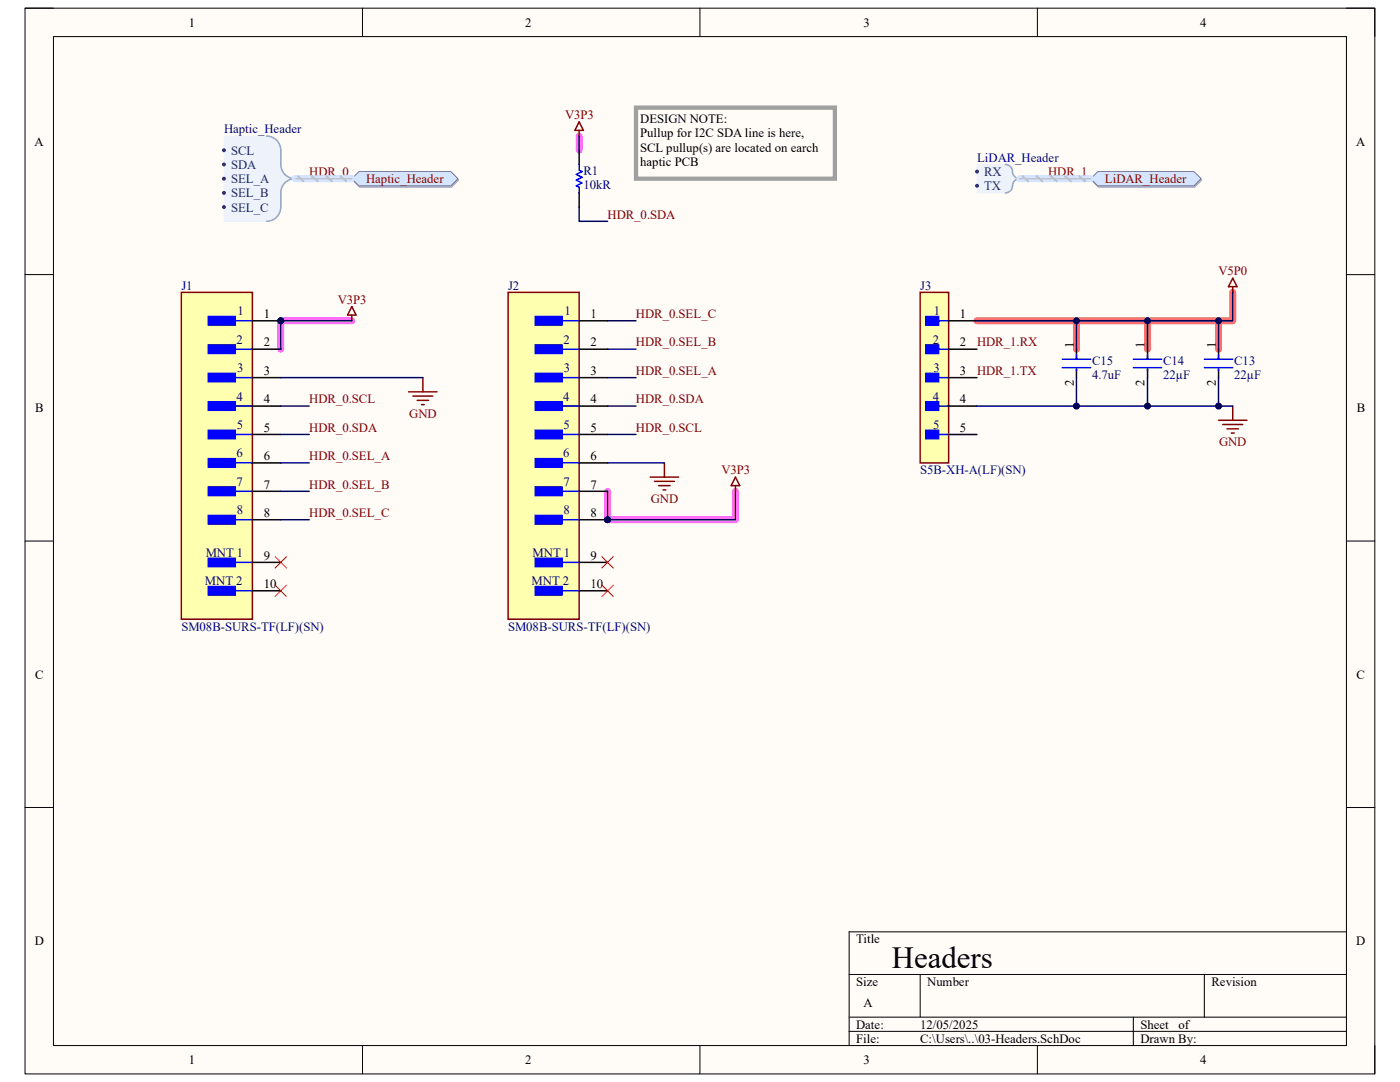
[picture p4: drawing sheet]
<svg xmlns="http://www.w3.org/2000/svg" width="279mm" height="216mm" viewBox="0 0 279 216" stroke-linecap="round" stroke-linejoin="round" font-family="sans-serif">
<path d="M5 1.6h269.4v212.7h-269.4z" fill-rule="evenodd" fill="#fffcf8"/>
<path d="M5 1.6h269.4v212.7h-269.4z" fill="none" stroke="#000" stroke-width=".2"/>
<path d="M10.7 7.3h258v201.3h-258z" fill-rule="evenodd" fill="#fffcf8"/>
<g fill="none" stroke="#000" stroke-width=".2">
<path d="M5 1.6h5.7M10.7 7.3h258v201.3h-258zM72.3 1.6v5.7M139.7 1.6v5.7M207 1.6v5.7M268.7 1.6h5.7v5.7M5 54.8h5.7M268.7 54.8h5.7M5 108h5.7M268.7 108h5.7M5 161.1h5.7M268.7 161.1h5.7"/>
<path d="M169.5 194.4h99.2M183.6 194.4v8.6M240.3 194.4v8.6M268.7 185.9h-99.2v22.7M72.3 208.6v5.7M139.7 208.6v5.7M169.5 203h99.2M169.5 205.8h99.2M207 208.6v5.7M226.2 203v5.6M274.4 208.6v5.7"/>
</g>
<path d="M115.6 27.1v2.9M70.2 64h-14.2v5.7M121.3 98v5.7h25.5v-5.7" fill="none" stroke="#ff6eff" stroke-width="1.4"/>
<path d="M246 58.3v5.7h-51M214.8 64v5.7M229 64v5.7M243.2 64v5.7" fill="none" stroke="#ff6e6e" stroke-width="1.4"/>
<circle cx="56" cy="64" r=".57" fill="#000080"/>
<circle cx="56" cy="64" r=".57" fill="none" stroke="#000080" stroke-width=".2"/>
<path d="M36.2 58.3h14.2v65.3h-14.2z" fill-rule="evenodd" fill="#ffffb0"/>
<path d="M36.2 58.3h14.2v65.3h-14.2z" fill="none" stroke="#800000" stroke-width=".3"/>
<path d="M41.6 63.2h5.4v1.7h-5.4z" fill-rule="evenodd" fill="#00f"/>
<path d="M41.6 63.2h5.4v1.7h-5.4zM44.1 64h6.3" fill="none" stroke="#00f" stroke-width=".3"/>
<path d="M41.6 68.8h5.4v1.7h-5.4z" fill-rule="evenodd" fill="#00f"/>
<path d="M41.6 68.8h5.4v1.7h-5.4zM44.1 69.7h6.3" fill="none" stroke="#00f" stroke-width=".3"/>
<path d="M41.6 74.5h5.4v1.7h-5.4z" fill-rule="evenodd" fill="#00f"/>
<path d="M41.6 74.5h5.4v1.7h-5.4zM44.1 75.4h6.3" fill="none" stroke="#00f" stroke-width=".3"/>
<path d="M41.6 80.2h5.4v1.7h-5.4z" fill-rule="evenodd" fill="#00f"/>
<path d="M41.6 80.2h5.4v1.7h-5.4zM44.1 81h6.3" fill="none" stroke="#00f" stroke-width=".3"/>
<path d="M41.6 85.8h5.4v1.7h-5.4z" fill-rule="evenodd" fill="#00f"/>
<path d="M41.6 85.8h5.4v1.7h-5.4zM44.1 86.7h6.3" fill="none" stroke="#00f" stroke-width=".3"/>
<path d="M41.6 91.5h5.4v1.7h-5.4z" fill-rule="evenodd" fill="#00f"/>
<path d="M41.6 91.5h5.4v1.7h-5.4zM44.1 92.4h6.3" fill="none" stroke="#00f" stroke-width=".3"/>
<path d="M41.6 97.2h5.4v1.7h-5.4z" fill-rule="evenodd" fill="#00f"/>
<path d="M41.6 97.2h5.4v1.7h-5.4zM44.1 98h6.3" fill="none" stroke="#00f" stroke-width=".3"/>
<path d="M41.6 102.9h5.4v1.7h-5.4z" fill-rule="evenodd" fill="#00f"/>
<path d="M41.6 102.9h5.4v1.7h-5.4zM44.1 103.7h6.3" fill="none" stroke="#00f" stroke-width=".3"/>
<path d="M41.6 111.4h5.4v1.7h-5.4z" fill-rule="evenodd" fill="#00f"/>
<path d="M41.6 111.4h5.4v1.7h-5.4zM44.1 112.2h6.3" fill="none" stroke="#00f" stroke-width=".3"/>
<path d="M41.6 117h5.4v1.7h-5.4z" fill-rule="evenodd" fill="#00f"/>
<path d="M41.6 117h5.4v1.7h-5.4zM44.1 117.9h6.3" fill="none" stroke="#00f" stroke-width=".3"/>
<path d="M50.4 64h5.6" fill="none" stroke="#000" stroke-width=".3"/>
<circle cx="56" cy="64" r=".57" fill="#000080"/>
<circle cx="56" cy="64" r=".57" fill="none" stroke="#000080" stroke-width=".2"/>
<path d="M50.4 69.7h5.6M50.4 75.4h5.6M50.4 81h5.6M50.4 86.7h5.6M50.4 92.4h5.6M50.4 98h5.6M50.4 103.7h5.6M50.4 112.2h5.6M50.4 117.9h5.6" fill="none" stroke="#000" stroke-width=".3"/>
<path d="M54.9 111.1l2.3 2.2M54.9 116.8l2.3 2.2M57.2 111.1l-2.3 2.2M57.2 116.8l-2.3 2.2" fill="none" stroke="#f00" stroke-width=".2"/>
<circle cx="121.3" cy="103.7" r=".57" fill="#000080"/>
<circle cx="121.3" cy="103.7" r=".57" fill="none" stroke="#000080" stroke-width=".2"/>
<path d="M101.4 58.3h14.2v65.3h-14.2z" fill-rule="evenodd" fill="#ffffb0"/>
<path d="M101.4 58.3h14.2v65.3h-14.2z" fill="none" stroke="#800000" stroke-width=".3"/>
<path d="M106.8 63.2h5.4v1.7h-5.4z" fill-rule="evenodd" fill="#00f"/>
<path d="M106.8 63.2h5.4v1.7h-5.4zM109.3 64h6.3" fill="none" stroke="#00f" stroke-width=".3"/>
<path d="M106.8 68.8h5.4v1.7h-5.4z" fill-rule="evenodd" fill="#00f"/>
<path d="M106.8 68.8h5.4v1.7h-5.4zM109.3 69.7h6.3" fill="none" stroke="#00f" stroke-width=".3"/>
<path d="M106.8 74.5h5.4v1.7h-5.4z" fill-rule="evenodd" fill="#00f"/>
<path d="M106.8 74.5h5.4v1.7h-5.4zM109.3 75.4h6.3" fill="none" stroke="#00f" stroke-width=".3"/>
<path d="M106.8 80.2h5.4v1.7h-5.4z" fill-rule="evenodd" fill="#00f"/>
<path d="M106.8 80.2h5.4v1.7h-5.4zM109.3 81h6.3" fill="none" stroke="#00f" stroke-width=".3"/>
<path d="M106.8 85.8h5.4v1.7h-5.4z" fill-rule="evenodd" fill="#00f"/>
<path d="M106.8 85.8h5.4v1.7h-5.4zM109.3 86.7h6.3" fill="none" stroke="#00f" stroke-width=".3"/>
<path d="M106.8 91.5h5.4v1.7h-5.4z" fill-rule="evenodd" fill="#00f"/>
<path d="M106.8 91.5h5.4v1.7h-5.4zM109.3 92.4h6.3" fill="none" stroke="#00f" stroke-width=".3"/>
<path d="M106.8 97.2h5.4v1.7h-5.4z" fill-rule="evenodd" fill="#00f"/>
<path d="M106.8 97.2h5.4v1.7h-5.4zM109.3 98h6.3" fill="none" stroke="#00f" stroke-width=".3"/>
<path d="M106.8 102.9h5.4v1.7h-5.4z" fill-rule="evenodd" fill="#00f"/>
<path d="M106.8 102.9h5.4v1.7h-5.4zM109.3 103.7h6.3" fill="none" stroke="#00f" stroke-width=".3"/>
<path d="M106.8 111.4h5.4v1.7h-5.4z" fill-rule="evenodd" fill="#00f"/>
<path d="M106.8 111.4h5.4v1.7h-5.4zM109.3 112.2h6.3" fill="none" stroke="#00f" stroke-width=".3"/>
<path d="M106.8 117h5.4v1.7h-5.4z" fill-rule="evenodd" fill="#00f"/>
<path d="M106.8 117h5.4v1.7h-5.4zM109.3 117.9h6.3" fill="none" stroke="#00f" stroke-width=".3"/>
<path d="M115.6 64h5.7M115.6 69.7h5.7M115.6 75.4h5.7M115.6 81h5.7M115.6 86.7h5.7M115.6 92.4h5.7M115.6 98h5.7M115.6 103.7h5.7" fill="none" stroke="#000" stroke-width=".3"/>
<circle cx="121.3" cy="103.7" r=".57" fill="#000080"/>
<circle cx="121.3" cy="103.7" r=".57" fill="none" stroke="#000080" stroke-width=".2"/>
<path d="M115.6 112.2h5.7M115.6 117.9h5.7" fill="none" stroke="#000" stroke-width=".3"/>
<path d="M120.1 111.1l2.3 2.2M120.1 116.8l2.3 2.2M122.4 111.1l-2.3 2.2M122.4 116.8l-2.3 2.2" fill="none" stroke="#f00" stroke-width=".2"/>
<g fill="none" stroke="#800000" stroke-width=".3">
<path d="M70.2 61.2l.9 1.7h-1.7zM70.2 62.9v1.1M81.6 78.2h5.6M82.4 79h4M83.3 79.9h2.2M84.4 75.4v2.8M84.1 80.7h.6M129.8 95.2h5.6M130.6 96h4M131.5 96.9h2.2M132.3 97.8h.6M132.6 92.4v2.8"/>
<path d="M146.8 95.2l.8 1.7h-1.7zM146.8 96.9v1.1"/>
</g>
<path d="M44.7 27.1h8.5l1.4 .4 1.1 1.1 .3 1.4v3.5l.7 1.2 1.5 1-1.5 .9-.7 1.2v3.5l-.3 1.4-1.1 1.1-1.4 .4h-8.5z" fill-rule="evenodd" fill="#edf2fb"/>
<path d="M44.7 27.1h8.5l1.4 .4 1.1 1.1 .3 1.4v3.5l.7 1.2 1.5 1-1.5 .9-.7 1.2v3.5l-.3 1.4-1.1 1.1-1.4 .4h-8.5z" fill="none" stroke="#edf2fb" stroke-width=".2"/>
<path d="M53.2 27.1a2.83 2.83 0 0 1 2.8 2.9v2.8a2.83 2.83 0 0 0 2.9 2.9 2.83 2.83 0 0 0-2.9 2.8v2.8a2.84 2.84 0 0 1-2.8 2.9" fill="none" stroke="#8f9ec9" stroke-width=".3"/>
<circle cx="44.7" cy="30" r=".28" fill="#003a70"/>
<circle cx="44.7" cy="30" r=".28" fill="none" stroke="#003a70" stroke-width=".2"/>
<circle cx="44.7" cy="32.8" r=".28" fill="#003a70"/>
<circle cx="44.7" cy="32.8" r=".28" fill="none" stroke="#003a70" stroke-width=".2"/>
<circle cx="44.7" cy="35.7" r=".28" fill="#003a70"/>
<circle cx="44.7" cy="35.7" r=".28" fill="none" stroke="#003a70" stroke-width=".2"/>
<circle cx="44.7" cy="38.5" r=".28" fill="#003a70"/>
<circle cx="44.7" cy="38.5" r=".28" fill="none" stroke="#003a70" stroke-width=".2"/>
<circle cx="44.7" cy="41.3" r=".28" fill="#003a70"/>
<circle cx="44.7" cy="41.3" r=".28" fill="none" stroke="#003a70" stroke-width=".2"/>
<path d="M71.8 34.5h18.3l1.4 1.4-1.4 1.5h-18.3l-1.4-1.5z" fill-rule="evenodd" fill="#bac0ca"/>
<path d="M71.8 34.5h18.3l1.4 1.4-1.4 1.5h-18.3l-1.4-1.5z" fill="none" stroke="#a6acb6" stroke-width=".2"/>
<path d="M71.6 34.2h18.4l1.4 1.5-1.4 1.4h-18.4l-1.4-1.4z" fill-rule="evenodd" fill="#d5e4ff"/>
<path d="M71.6 34.2h18.4l1.4 1.5-1.4 1.4h-18.4l-1.4-1.4z" fill="none" stroke="#71809b" stroke-width=".2"/>
<path d="M115.6 30v2.8M115.6 38.5v2.8" fill="none" stroke="#000" stroke-width=".3"/>
<path d="M115.6 32.8v1.2l.6 .2-1.2 .6 1.2 .6-1.2 .5 1.2 .6-1.2 .6 .6 .3v1.1" fill="none" stroke="#00f" stroke-width=".3"/>
<path d="M115.6 24.3l.8 1.7h-1.7zM115.6 26v1.1" fill="none" stroke="#800000" stroke-width=".3"/>
<path d="M126.9 21.5h39.7v14.2h-39.7z" fill="none" stroke="#a0a0a0" stroke-width=".85"/>
<path d="M183.6 58.3h5.7v34.1h-5.7z" fill-rule="evenodd" fill="#ffffb0"/>
<path d="M183.6 58.3h5.7v34.1h-5.7z" fill="none" stroke="#800000" stroke-width=".3"/>
<path d="M184.8 63.2h2.5v1.7h-2.5z" fill-rule="evenodd" fill="#00f"/>
<path d="M184.8 63.2h2.5v1.7h-2.5zM187.3 64h2" fill="none" stroke="#00f" stroke-width=".3"/>
<path d="M184.8 68.8h2.5v1.7h-2.5z" fill-rule="evenodd" fill="#00f"/>
<path d="M184.8 68.8h2.5v1.7h-2.5zM187.3 69.7h2" fill="none" stroke="#00f" stroke-width=".3"/>
<path d="M184.8 74.5h2.5v1.7h-2.5z" fill-rule="evenodd" fill="#00f"/>
<path d="M184.8 74.5h2.5v1.7h-2.5zM187.3 75.4h2" fill="none" stroke="#00f" stroke-width=".3"/>
<path d="M184.8 80.2h2.5v1.7h-2.5z" fill-rule="evenodd" fill="#00f"/>
<path d="M184.8 80.2h2.5v1.7h-2.5zM187.3 81h2" fill="none" stroke="#00f" stroke-width=".3"/>
<path d="M184.8 85.8h2.5v1.7h-2.5z" fill-rule="evenodd" fill="#00f"/>
<path d="M184.8 85.8h2.5v1.7h-2.5zM187.3 86.7h2" fill="none" stroke="#00f" stroke-width=".3"/>
<path d="M189.3 64h5.7M189.3 69.7h5.7M189.3 75.4h5.7M189.3 81h5.7M189.3 86.7h5.7" fill="none" stroke="#000" stroke-width=".3"/>
<path d="M195 32.8h5.6a1.45 1.45 0 0 1 1.5 1.8l.3 .6 .7 .4-.7 .5-.3 .6a1.45 1.45 0 0 1-1.5 1.8h-5.6z" fill-rule="evenodd" fill="#edf2fb"/>
<path d="M195 32.8h5.6a1.45 1.45 0 0 1 1.5 1.8l.3 .6 .7 .4-.7 .5-.3 .6a1.45 1.45 0 0 1-1.5 1.8h-5.6z" fill="none" stroke="#edf2fb" stroke-width=".2"/>
<path d="M200.6 32.8a1.61 1.61 0 0 1 1.5 1.9 1.42 1.42 0 0 0 1.4 1 1.61 1.61 0 0 0-1.5 1.8 1.42 1.42 0 0 1-1.4 1" fill="none" stroke="#8f9ec9" stroke-width=".3"/>
<circle cx="195" cy="34.2" r=".28" fill="#003a70"/>
<circle cx="195" cy="34.2" r=".28" fill="none" stroke="#003a70" stroke-width=".2"/>
<circle cx="195" cy="37.1" r=".28" fill="#003a70"/>
<circle cx="195" cy="37.1" r=".28" fill="none" stroke="#003a70" stroke-width=".2"/>
<path d="M219.2 34.5h19.2l1.5 1.4-1.5 1.5h-19.2l-1.4-1.5z" fill-rule="evenodd" fill="#bac0ca"/>
<path d="M219.2 34.5h19.2l1.5 1.4-1.5 1.5h-19.2l-1.4-1.5z" fill="none" stroke="#a6acb6" stroke-width=".2"/>
<path d="M219.1 34.2h19.2l1.4 1.5-1.4 1.4h-19.2l-1.4-1.4z" fill-rule="evenodd" fill="#d5e4ff"/>
<path d="M219.1 34.2h19.2l1.4 1.5-1.4 1.4h-19.2l-1.4-1.4z" fill="none" stroke="#71809b" stroke-width=".2"/>
<path d="M214.8 69.7v2M214.8 73.6v1.8M229 69.7v2M229 73.6v1.8M243.2 69.7v2M243.2 73.6v1.8" fill="none" stroke="#000" stroke-width=".3"/>
<path d="M212 71.7h5.7M212 73.4h5.7M214.8 70.8v.9M214.8 73.6v.3M226.2 71.7h5.6M226.2 73.4h5.6M229 70.8v.9M229 73.6v.3M240.3 71.7h5.7M240.3 73.4h5.7M243.2 70.8v.9M243.2 73.6v.3" fill="none" stroke="#00f" stroke-width=".3"/>
<path d="M246 57.2v1.1M246 55.5l.9 1.7h-1.7zM243.2 83.9h5.7M244 84.7h4M244.9 85.6h2.3M245.7 86.4h.6M246 81v2.9" fill="none" stroke="#800000" stroke-width=".3"/>
<path d="M56 64v5.7" fill="none" stroke="#000080" stroke-width=".3"/>
<circle cx="56" cy="64" r=".57" fill="#000080"/>
<circle cx="56" cy="64" r=".57" fill="none" stroke="#000080" stroke-width=".2"/>
<path d="M56 81h5.7M56 86.7h5.7M56 92.4h5.7M56 98h5.7M121.3 98v5.7M56 103.7h5.7" fill="none" stroke="#000080" stroke-width=".3"/>
<circle cx="121.3" cy="103.7" r=".57" fill="#000080"/>
<circle cx="121.3" cy="103.7" r=".57" fill="none" stroke="#000080" stroke-width=".2"/>
<path d="M56 64h14.2M56 75.4h28.4M121.3 64h5.6M121.3 69.7h5.6M121.3 75.4h5.6M121.3 81h5.6M121.3 86.7h5.6M121.3 92.4h11.3" fill="none" stroke="#000080" stroke-width=".3"/>
<circle cx="56" cy="64" r=".57" fill="#000080"/>
<circle cx="56" cy="64" r=".57" fill="none" stroke="#000080" stroke-width=".2"/>
<path d="M146.8 98v5.7h-25.5" fill="none" stroke="#000080" stroke-width=".3"/>
<circle cx="121.3" cy="103.7" r=".57" fill="#000080"/>
<circle cx="121.3" cy="103.7" r=".57" fill="none" stroke="#000080" stroke-width=".2"/>
<path d="M115.6 27.1v2.9M115.6 41.3v2.9h5.7M195 81h51" fill="none" stroke="#000080" stroke-width=".3"/>
<circle cx="243.2" cy="81" r=".57" fill="#000080"/>
<circle cx="243.2" cy="81" r=".57" fill="none" stroke="#000080" stroke-width=".2"/>
<circle cx="229" cy="81" r=".57" fill="#000080"/>
<circle cx="229" cy="81" r=".57" fill="none" stroke="#000080" stroke-width=".2"/>
<circle cx="214.8" cy="81" r=".57" fill="#000080"/>
<circle cx="214.8" cy="81" r=".57" fill="none" stroke="#000080" stroke-width=".2"/>
<path d="M246 58.3v5.7h-51" fill="none" stroke="#000080" stroke-width=".3"/>
<circle cx="243.2" cy="64" r=".57" fill="#000080"/>
<circle cx="243.2" cy="64" r=".57" fill="none" stroke="#000080" stroke-width=".2"/>
<circle cx="229" cy="64" r=".57" fill="#000080"/>
<circle cx="229" cy="64" r=".57" fill="none" stroke="#000080" stroke-width=".2"/>
<circle cx="214.8" cy="64" r=".57" fill="#000080"/>
<circle cx="214.8" cy="64" r=".57" fill="none" stroke="#000080" stroke-width=".2"/>
<path d="M214.8 64v5.7" fill="none" stroke="#000080" stroke-width=".3"/>
<circle cx="214.8" cy="64" r=".57" fill="#000080"/>
<circle cx="214.8" cy="64" r=".57" fill="none" stroke="#000080" stroke-width=".2"/>
<path d="M214.8 75.4v5.6" fill="none" stroke="#000080" stroke-width=".3"/>
<circle cx="214.8" cy="81" r=".57" fill="#000080"/>
<circle cx="214.8" cy="81" r=".57" fill="none" stroke="#000080" stroke-width=".2"/>
<path d="M58.9 35.7h11.3M203.5 35.7h14.2" fill="none" stroke="#cbdaff" stroke-width="1.4"/>
<path d="M59.4 35.2l1.2 .9M62.3 35.2l1.1 .9M65.1 35.2l1.1 .9M67.9 35.2l1.2 .9M204.1 35.2l1.1 1M206.9 35.2l1.1 1M209.7 35.2l1.2 1M212.6 35.2l1.1 1M215.4 35.2l1.1 1" fill="none" stroke="#adbce7" stroke-width=".42"/>
<path d="M58.9 35.7h11.3M203.5 35.7h14.2" fill="none" stroke="#adbce7" stroke-width=".3"/>
<path d="M229 64v5.7" fill="none" stroke="#000080" stroke-width=".3"/>
<circle cx="229" cy="64" r=".57" fill="#000080"/>
<circle cx="229" cy="64" r=".57" fill="none" stroke="#000080" stroke-width=".2"/>
<path d="M229 75.4v5.6" fill="none" stroke="#000080" stroke-width=".3"/>
<circle cx="229" cy="81" r=".57" fill="#000080"/>
<circle cx="229" cy="81" r=".57" fill="none" stroke="#000080" stroke-width=".2"/>
<path d="M243.2 75.4v5.6" fill="none" stroke="#000080" stroke-width=".3"/>
<circle cx="243.2" cy="81" r=".57" fill="#000080"/>
<circle cx="243.2" cy="81" r=".57" fill="none" stroke="#000080" stroke-width=".2"/>
<path d="M243.2 64v5.7" fill="none" stroke="#000080" stroke-width=".3"/>
<circle cx="243.2" cy="64" r=".57" fill="#000080"/>
<circle cx="243.2" cy="64" r=".57" fill="none" stroke="#000080" stroke-width=".2"/>
<text font-size="6.1" x="178" y="193.1">Headers</text>
<g font-size="2.5">
<text x="37.7" y="5.3">1</text>
<text x="104.8" y="5.3">2</text>
<text x="172.3" y="5.3">3</text>
<text x="239.5" y="5.3">4</text>
<text x="6.9" y="29.1">A</text>
<text x="127.8" y="24.6">DESIGN NOTE:</text>
<text x="127.8" y="27.4">Pullup for I2C SDA line is here,</text>
<text x="270.6" y="29.1">A</text>
<text x="127.8" y="30.3">SCL pullup(s) are located on earch</text>
<text x="127.8" y="33.1">haptic PCB</text>
<text x="52.6" y="63.5">1</text>
<text x="117.9" y="63.5">1</text>
<text x="191.6" y="63.5">1</text>
<text x="52.6" y="69.1">2</text>
<text x="117.9" y="69.1">2</text>
<text x="191.6" y="69.1">2</text>
<text x="214.3" y="69.4" transform="rotate(-90 214.3 69.4)">1</text>
<text x="228.4" y="69.4" transform="rotate(-90 228.4 69.4)">1</text>
<text x="242.6" y="69.4" transform="rotate(-90 242.6 69.4)">1</text>
<text x="52.6" y="74.8">3</text>
<text x="117.9" y="74.8">3</text>
<text x="191.6" y="74.8">3</text>
<text x="214.3" y="77.1" transform="rotate(-90 214.3 77.1)">2</text>
<text x="228.4" y="77.1" transform="rotate(-90 228.4 77.1)">2</text>
<text x="242.6" y="77.1" transform="rotate(-90 242.6 77.1)">2</text>
<text x="7" y="82.3">B</text>
<text x="52.6" y="80.5">4</text>
<text x="117.9" y="80.5">4</text>
<text x="191.6" y="80.5">4</text>
<text x="270.8" y="82.3">B</text>
<text x="52.6" y="86.1">5</text>
<text x="117.9" y="86.1">5</text>
<text x="191.6" y="86.1">5</text>
<text x="52.6" y="91.8">6</text>
<text x="117.9" y="91.8">6</text>
<text x="52.6" y="97.5">7</text>
<text x="117.9" y="97.5">7</text>
<text x="52.6" y="103.2">8</text>
<text x="117.9" y="103.2">8</text>
<text x="52.6" y="111.7">9</text>
<text x="117.9" y="111.7">9</text>
<text x="52.6" y="117.3">10</text>
<text x="117.9" y="117.3">10</text>
<text x="7" y="135.4">C</text>
<text x="270.7" y="135.4">C</text>
<text x="6.9" y="188.6">D</text>
<text x="170.9" y="188.2">Title</text>
<text x="270.7" y="188.6">D</text>
<text x="170.9" y="196.7">Size</text>
<text x="185" y="196.7">Number</text>
<text x="241.8" y="196.7">Revision</text>
<text x="172.3" y="201">A</text>
<text x="170.9" y="205.2">Date:</text>
<text x="170.9" y="208.1">File:</text>
<text x="183.6" y="205.2">12/05/2025</text>
<text x="183.7" y="208.1">C:\Users\..\03-Headers.SchDoc</text>
<text x="227.6" y="205.2">Sheet</text>
<text x="227.6" y="208.1">Drawn By:</text>
<text x="235.2" y="205.2">of</text>
<text x="37.7" y="212.3">1</text>
<text x="104.8" y="212.3">2</text>
<text x="172.3" y="212.3">3</text>
<text x="239.5" y="212.3">4</text>
</g>
<g font-size="2.5" fill="#800000">
<text x="112.8" y="23.7">V3P3</text>
<text x="61.7" y="35.1">HDR_0</text>
<text x="209.2" y="35.1">HDR_1</text>
<text x="73.1" y="36.5">Haptic_Header</text>
<text x="220.5" y="36.5">LiDAR_Header</text>
<text x="121.2" y="43.6">HDR_0.SDA</text>
<text x="243.2" y="54.9">V5P0</text>
<text x="67.4" y="60.6">V3P3</text>
<text x="126.9" y="63.5">HDR_0.SEL_C</text>
<text x="126.9" y="69.1">HDR_0.SEL_B</text>
<text x="195" y="69.1">HDR_1.RX</text>
<text x="126.9" y="74.8">HDR_0.SEL_A</text>
<text x="195" y="74.8">HDR_1.TX</text>
<text x="61.7" y="80.5">HDR_0.SCL</text>
<text x="81.7" y="83.3">GND</text>
<text x="126.9" y="80.5">HDR_0.SDA</text>
<text x="61.7" y="86.1">HDR_0.SDA</text>
<text x="126.9" y="86.1">HDR_0.SCL</text>
<text x="243.3" y="89">GND</text>
<text x="61.7" y="91.8">HDR_0.SEL_A</text>
<text x="144" y="94.7">V3P3</text>
<text x="61.7" y="97.5">HDR_0.SEL_B</text>
<text x="129.9" y="100.3">GND</text>
<text x="61.7" y="103.2">HDR_0.SEL_C</text>
</g>
<g font-size="2.5" fill="#000080">
<text x="44.7" y="26.6">Haptic_Header</text>
<text x="116.4" y="34.8">R1</text>
<text x="195" y="32.3">LiDAR_Header</text>
<text x="116.4" y="37.7">10kR</text>
<text x="36.2" y="57.8">J1</text>
<text x="101.4" y="57.8">J2</text>
<text x="183.6" y="57.8">J3</text>
<text x="47.4" y="62.9">1</text>
<text x="112.6" y="62.9">1</text>
<text x="186.4" y="62.9">1</text>
<text x="47.2" y="68.6">2</text>
<text x="112.4" y="68.6">2</text>
<text x="186.1" y="68.6">2</text>
<text x="47.3" y="74.3">3</text>
<text x="112.5" y="74.3">3</text>
<text x="186.3" y="74.3">3</text>
<text x="217.9" y="72.8">C15</text>
<text x="217.9" y="75.6">4.7uF</text>
<text x="232.1" y="72.8">C14</text>
<text x="232.1" y="75.6">22µF</text>
<text x="246.3" y="72.8">C13</text>
<text x="246.3" y="75.6">22µF</text>
<text x="47.2" y="79.9">4</text>
<text x="112.4" y="79.9">4</text>
<text x="186.1" y="79.9">4</text>
<text x="47.3" y="85.6">5</text>
<text x="112.5" y="85.6">5</text>
<text x="186.2" y="85.6">5</text>
<text x="47.2" y="91.2">6</text>
<text x="112.4" y="91.2">6</text>
<text x="183.6" y="94.7">S5B-XH-A(LF)(SN)</text>
<text x="47.2" y="96.9">7</text>
<text x="112.4" y="96.9">7</text>
<text x="47.2" y="102.6">8</text>
<text x="112.5" y="102.6">8</text>
<text x="41.1" y="111.1">MNT 1</text>
<text x="106.3" y="111.1">MNT 1</text>
<text x="40.9" y="116.8">MNT 2</text>
<text x="106.1" y="116.8">MNT 2</text>
<text x="36.2" y="125.9">SM08B-SURS-TF(LF)(SN)</text>
<text x="101.4" y="125.9">SM08B-SURS-TF(LF)(SN)</text>
</g>
<g font-size="2.5" fill="#003a70">
<text x="46.1" y="30.9">SCL</text>
<text x="46.1" y="33.7">SDA</text>
<text x="196.4" y="35.1">RX</text>
<text x="46.1" y="36.5">SEL_A</text>
<text x="46.1" y="39.4">SEL_B</text>
<text x="196.4" y="37.9">TX</text>
<text x="46.1" y="42.2">SEL_C</text>
</g>
</svg>
